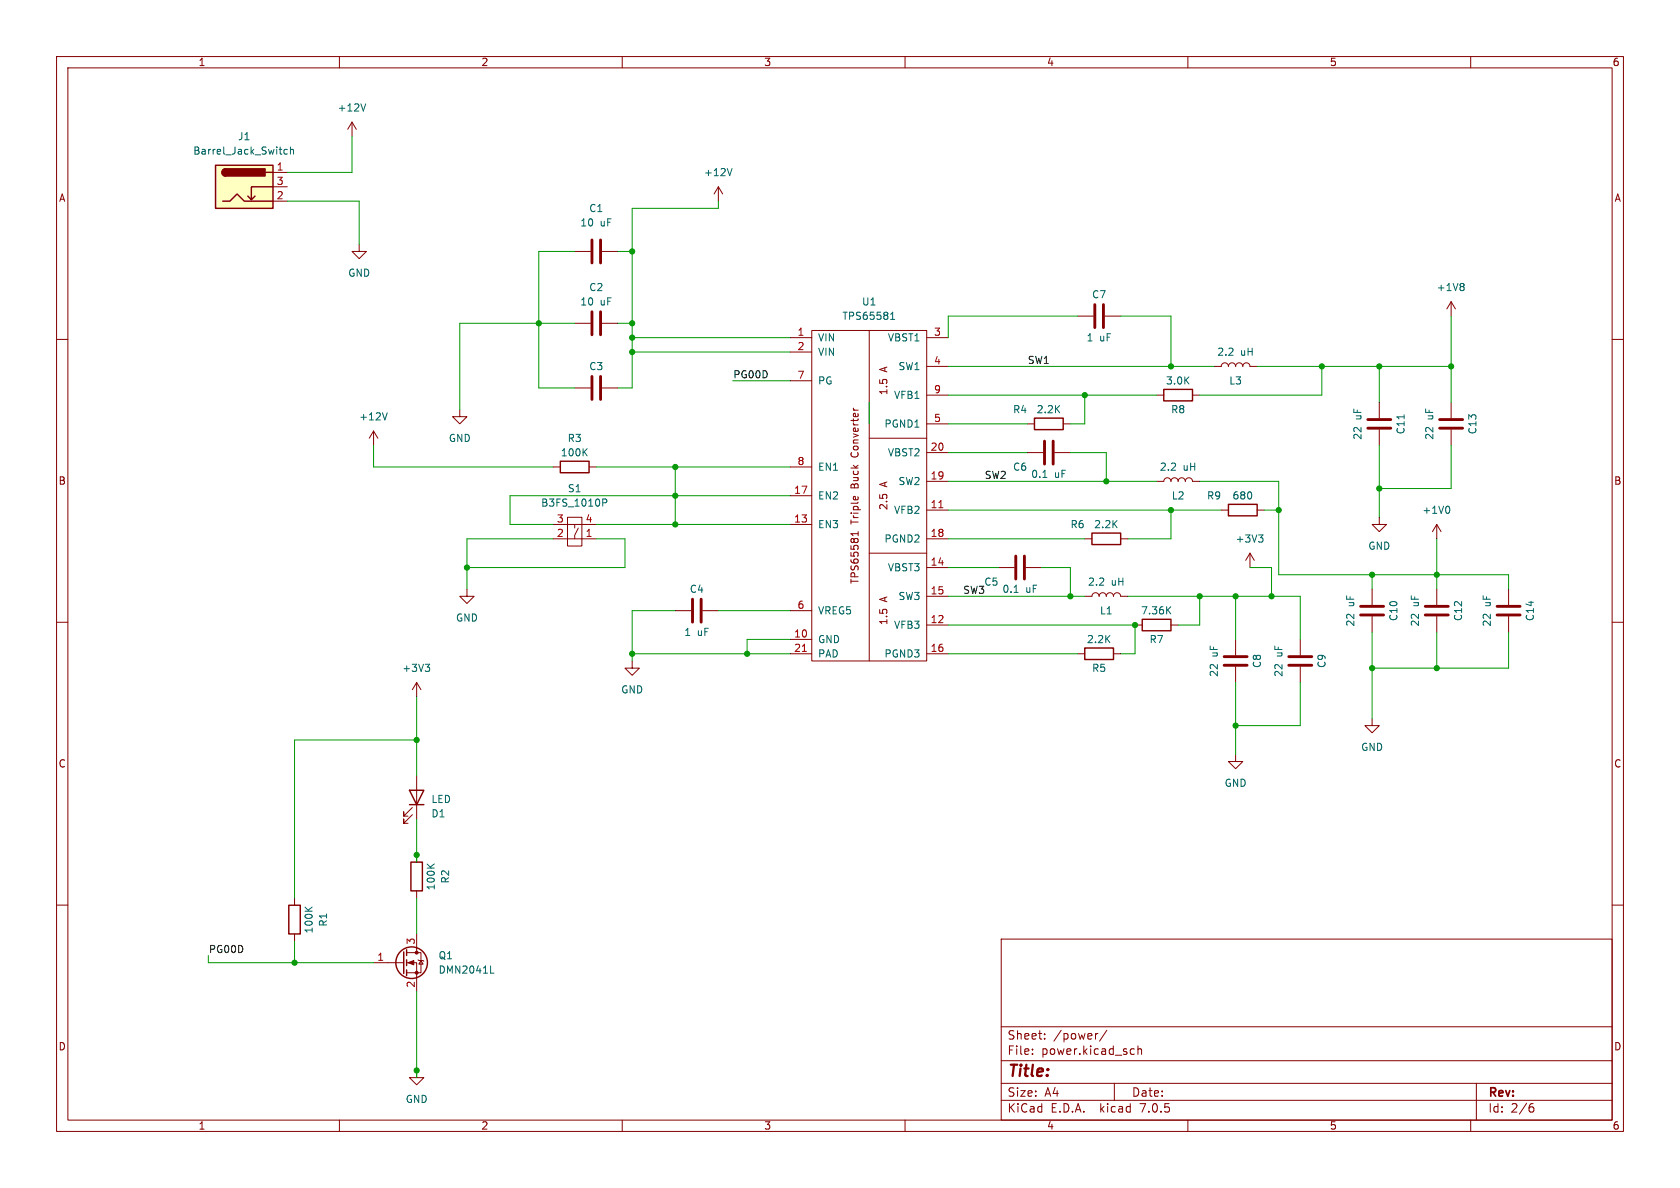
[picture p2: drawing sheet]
<svg xmlns="http://www.w3.org/2000/svg" width="297mm" height="210mm" viewBox="0 0 297 210" stroke-linecap="round" stroke-linejoin="round" font-family="sans-serif">
<g fill="none" stroke="#840000" stroke-width=".18">
<path d="M10 10h277v190h-277zM12 12h273v186h-273zM60 10v2M110 10v2M160 10v2M210 10v2M260 10v2M48.3 30.5h2.5M48.3 35.6h2.5M48.3 33h2.5M62.2 21.6l-.7 1.3M62.2 21.6v2.5"/>
<path d="M62.2 21.6l.8 1.3M127 33l-.8 1.3M127 33v2.6M127 33l.8 1.3M10 60h2M63.5 43.2v1.3h1.3l-1.3 1.2-1.3-1.2h1.3M101.6 44.5h2.8M101.6 57.2h2.8M106.4 44.5h2.8M106.4 57.2h2.8M139.7 59.7h3.8M143.5 58.4h20.3v58.4h-20.3z"/>
<path d="M153.7 58.4v58.4M163.8 59.7h3.8M190.5 55.9h2.8M195.3 55.9h2.8M256.5 53.3l-.7 1.3M256.5 53.3v2.6M256.5 53.3l.8 1.3M285 60h2M66 76.2l-.7 1.3M66 76.2v2.5M66 76.2l.8 1.3M81.3 72.4v1.3h1.2l-1.2 1.2-1.3-1.2h1.3"/>
<path d="M101.6 68.6h2.8M106.4 68.6h2.8M139.7 62.2h3.8M139.7 67.3h3.8M150.9 72.1v.3M153.7 77.5h10.1M163.8 64.8h3.8M163.8 74.9h3.8M163.8 69.9h3.8M181.6 74.9h1.3M188 74.9h1.2M204.5 69.9h1.2"/>
<path d="M210.8 69.9h1.3M214.6 64.8h1.3a.64 .64 0 0 1 .6-.7 .64 .64 0 0 1 .7 .7 .64 .64 0 0 1 .6-.7 .64 .64 0 0 1 .6 .7 .64 .64 0 0 1 .7-.7 .64 .64 0 0 1 .6 .7 .64 .64 0 0 1 .6-.7 .64 .64 0 0 1 .7 .7h1.2M243.8 71.1v2.8M243.8 75.9v2.8M256.5 71.1v2.8M256.5 75.9v2.8M97.8 95.3h7.6M97.8 92.7h7.6M97.8 82.6h1.3M100.3 91.4h2.6v5.1h-2.6zM101.6 92.7v.6M102.2 93.3l-.6 1.3v.7"/>
<path d="M104.1 82.6h1.3M139.7 92.7h3.8M139.7 82.6h3.8M139.7 87.6h3.8M151.7 94v.7M151.7 94.3h-1.3l.4 .4M153.7 97.8h10.1M163.8 85.1h3.8M163.8 80h3.8M163.8 95.3h3.8M163.8 90.2h3.8M181.6 80h2.8"/>
<path d="M186.4 80h2.8M191.8 95.3h1.2M198.1 95.3h1.3M204.5 85.1h1.2a.64 .64 0 0 1 .7-.6 .64 .64 0 0 1 .6 .6 .64 .64 0 0 1 .6-.6 .64 .64 0 0 1 .7 .6 .64 .64 0 0 1 .6-.6 .64 .64 0 0 1 .6 .6 .64 .64 0 0 1 .7-.6 .64 .64 0 0 1 .6 .6h1.3M215.9 90.2h1.3M221 97.8l-.8 1.3M221 97.8v2.5M221 97.8l.7 1.3M222.2 90.2h1.3M243.8 91.4v1.3h1.3l-1.3 1.3-1.2-1.3h1.2M254 92.7l-.8 1.3M254 92.7v2.6"/>
<path d="M254 92.7l.8 1.3M10 110h2M82.5 104.1v1.3h1.3l-1.3 1.3-1.2-1.3h1.2M111.8 116.8v1.3h1.2l-1.2 1.3-1.3-1.3h1.3M119.4 108h2.8M124.2 108h2.8M139.7 113h3.8M139.7 115.6h3.8M139.7 108h3.8M163.8 110.5h3.8M163.8 100.3h3.8M163.8 105.4h3.8"/>
<path d="M163.8 115.6h3.8M176.5 100.3h2.8M181.4 100.3h2.7M190.5 115.6h1.3M191.8 105.4h1.2a.64 .64 0 0 1 .7-.6 .64 .64 0 0 1 .6 .6 .64 .64 0 0 1 .6-.6 .64 .64 0 0 1 .7 .6 .64 .64 0 0 1 .6-.6 .64 .64 0 0 1 .6 .6 .64 .64 0 0 1 .7-.6 .64 .64 0 0 1 .6 .6h1.3M196.8 115.6h1.3M200.7 110.5h1.2M207 110.5h1.3M218.4 113v2.8M218.4 117.9v2.8M229.9 113v2.8M229.9 117.9v2.8"/>
<path d="M242.6 104.1v2.8M242.6 109v2.8M254 104.1v2.8M254 109v2.8M266.7 104.1v2.8M266.7 109v2.8M285 110h2M73.7 120.7v2.5M73.7 137.2v7.6M73.7 120.7l-.8 1.2M73.7 120.7l.7 1.2M218.4 133.4v1.2h1.3l-1.3 1.3-1.2-1.3h1.2"/>
<path d="M242.6 127v1.3h1.2l-1.2 1.2-1.3-1.2h1.3M10 160h2M52.1 158.8v1.2M72.9 144l-1.5 1.5v-.7v.7h.7M72.9 142.7l-1.5 1.6v-.8v.8h.7M73.7 151.1v1.3M73.7 157.5v1.3M285 160h2M52.1 165.1v1.3M66 170.2h5.4M71.9 170.2h1.8v5.1M71.9 168.4h2.5v3.6h-2.5"/>
<path d="M73.7 165.1v3.3M73.9 169.7l.1 .1h.8l.1 .1M74.4 169.8l.4 .6h-.8zM177 166h108v32h-108zM60 198v2M73.7 189.2v1.3h1.2l-1.2 1.3-1.3-1.3h1.3M110 198v2M160 198v2M177 194.5h108M177 191.5h108M177 187.5h108M177 181.5h108"/>
<path d="M182.5 186.3v.1M182.5 185.5v.1M184.7 183.6v.1M184.7 182.8v.1M194.1 182.7l-.4 .1M195.7 182.1l-1.3 2M197 191.5v3M200.1 185.4l.4 .1M200.5 186.3l-.4 .1M201.2 185.5l.2-.1 .3 .1 .1 .9M201.2 184.9v1.5M210 198v2"/>
<path d="M260 198v2M261 191.5v6.5M270.5 195.7h.4l.3 .3-.2 .5h-.5M271 195.1l-.5 .1"/>
</g>
<g fill="none" stroke="#840000" stroke-width=".51">
<path d="M104.6 42.4v4.1M104.6 55.1v4.1M106.2 42.4v4.1M106.2 55.1v4.1M193.5 53.8v4.1M195.1 53.8v4.1M104.6 66.5v4.1M106.2 66.5v4.1M184.7 78v4M186.2 78v4M241.8 74.2h4.1M241.8 75.7h4.1"/>
<path d="M254.5 74.2h4.1M254.5 75.7h4.1M179.6 98.3v4.1M181.1 98.3v4.1M122.4 105.9v4.1M124 105.9v4.1M216.4 116.1h4.1M216.4 117.6h4.1M227.8 116.1h4.1M227.8 117.6h4.1M240.5 107.2h4.1M240.5 108.7h4.1"/>
<path d="M252 107.2h4M252 108.7h4M264.7 107.2h4M264.7 108.7h4"/>
</g>
<path d="M38.1 29.2h10.2v7.6h-10.2z" fill="#ffffc2" stroke="#ffffc2" stroke-width=".18"/>
<g fill="none" stroke="#840000" stroke-width=".25">
<path d="M38.1 29.2h10.2v7.6h-10.2zM39.4 35.6h1.2l1.3-1.3 1.3 1.3h5.1M39.9 29.8a.64 .64 0 0 0-.7 .7 .64 .64 0 0 0 .7 .6M45.1 34.7l-.7 .6M47 30.5h1.3M48.3 33h-3.9v2.3l-.6-.6M182.9 73.9h5.1v2h-5.1zM205.7 68.8h5.1v2.1h-5.1zM99.1 81.5h5v2.1h-5zM193 94.2h5.1v2.1h-5.1zM217.2 89.2h5v2h-5zM191.8 114.6h5v2h-5z"/>
<path d="M201.9 109.5h5.1v2h-5.1zM72.4 139.7h2.5l-1.2 2.5zM72.4 142.2h2.5M72.6 152.4h2.1v5.1h-2.1zM51.1 160h2v5.1h-2zM71.4 168.3v3.8M71.9 167.9v1M71.9 169.7v1M71.9 171.5v1"/>
<circle cx="72.8" cy="170.2" r="2.79"/>
</g>
<g fill="#840000" stroke="#840000" stroke-width=".25">
<path d="M39.4 30l.5-.2v1.3a.64 .64 0 0 1-.6-.4 .64 .64 0 0 1 .1-.7z"/>
<path d="M39.9 29.8h7v1.3h-7z"/>
</g>
<g fill="none" stroke="#006464" stroke-width=".18">
<path d="M64.6 18.4l-.4 1.2M50.8 26.5l-.4-.1-.2 .2 .1 .6h.5M51.3 26.5l.2-.1 .3 .1 .1 .7M51.3 26v1.2M129.4 29.8l-.4 1.3M157.4 56.5h.8M157.4 55.6l.4-.4v1.3M258.6 50.1l.2 .3-.2 .3 .2 .2v.2l-.2 .3M68.5 73l-.5 1.2M106.6 88.2h.4l.3 .3-.1 .3-.6 .1M184.4 84.4h.7M222.5 94.6h.8l-.4 .4"/>
<path d="M223 95l.3 .3v.3l-.3 .2M256.1 89.5l.2 .5-.2 .7M75.2 117.4h.8l-.5 .5M75.7 117.9l.3 .2v.3l-.3 .3M179.3 104.7h.7M206.4 107.8l.6 .7M207 107.3l-.7 .7M86.7 172h.6"/>
</g>
<g fill="#840000" stroke="#840000" stroke-width=".18">
<path d="M72.1 170.2l1.1-.4v.8z"/>
<circle cx="73.7" cy="172" r=".25"/>
<circle cx="73.7" cy="168.4" r=".25"/>
</g>
<path d="M166 89.8h.7M141.8 115.2h.8" fill="none" stroke="#a90000" stroke-width=".18"/>
<g fill="none" stroke="#009600" stroke-width=".18">
<path d="M50.8 35.6h12.7v7.6M62.2 24.1v6.4h-11.4M127 35.6v1.2h-15.2v31.8h-2.6M101.6 57.2h-20.3v15.2M101.6 44.5h-6.4v24.1h6.4M109.2 57.2h2.6M109.2 44.5h2.6M111.8 59.7h27.9M190.5 55.9h-22.9v3.8M198.1 55.9h8.9v8.9M256.5 55.9v15.2M66 78.7v3.9h31.8"/>
<path d="M111.8 62.2h27.9M129.5 67.3h10.2M153.7 71.1v3.8M167.6 64.8h47M167.6 74.9h14M167.6 69.9h36.9M191.8 69.9v5h-2.6M222.2 64.8h34.3M233.7 64.8v5.1h-21.6M243.8 64.8v6.3M243.8 78.7v12.7M256.5 78.7v7.7h-12.7"/>
<path d="M97.8 95.3h-15.3v8.8M105.4 82.6h34.3M105.4 95.3h5.1v5h-28M105.4 92.7h34.3M119.4 82.6v10.1M139.7 87.6h-49.5v5.1h7.6M167.6 80h14M167.6 90.2h48.3M167.6 85.1h36.9M167.6 95.3h24.2M189.2 80h6.4v5.1M207 90.2v5.1h-7.6"/>
<path d="M212.1 85.1h14v16.5h40.6v2.5M223.5 90.2h2.6M254 95.3v8.8M111.8 115.6h27.9M119.4 108h-7.6v8.8M127 108h12.7M139.7 113h-7.6v2.6M167.6 105.4h24.2M167.6 100.3h8.9M167.6 115.6h22.9M167.6 110.5h33.1v5.1h-2.6M184.1 100.3h5.1v5.1"/>
<path d="M199.4 105.4h30.5v7.6M212.1 105.4v5.1h-3.8M218.4 105.4v7.6M221 100.3h3.8v5.1M242.6 101.6v2.5M242.6 111.8v15.2M254 111.8v6.3M266.7 111.8v6.3h-24.1M73.7 123.2v14M73.7 130.8h-21.6v28M218.4 120.7v12.7M229.9 120.7v7.6h-11.5"/>
<path d="M73.7 144.8v7.6M73.7 158.8v6.3M36.8 168.9v1.3h29.2M52.1 166.4v3.8M73.7 175.3v15.2"/>
</g>
<g fill="#009600" stroke="#009600" stroke-width=".18">
<circle cx="111.8" cy="57.2" r=".46"/>
<circle cx="95.2" cy="57.2" r=".46"/>
<circle cx="111.8" cy="59.7" r=".46"/>
<circle cx="111.8" cy="62.2" r=".46"/>
<circle cx="111.8" cy="44.5" r=".46"/>
<circle cx="226.1" cy="90.2" r=".46"/>
<circle cx="224.8" cy="105.4" r=".46"/>
<circle cx="254" cy="101.6" r=".46"/>
<circle cx="242.6" cy="101.6" r=".46"/>
<circle cx="254" cy="118.1" r=".46"/>
<circle cx="242.6" cy="118.1" r=".46"/>
<circle cx="218.4" cy="128.3" r=".46"/>
<circle cx="207" cy="64.8" r=".46"/>
<circle cx="195.6" cy="85.1" r=".46"/>
<circle cx="191.8" cy="69.9" r=".46"/>
<circle cx="256.5" cy="64.8" r=".46"/>
<circle cx="243.8" cy="64.8" r=".46"/>
<circle cx="233.7" cy="64.8" r=".46"/>
<circle cx="243.8" cy="86.4" r=".46"/>
<circle cx="52.1" cy="170.2" r=".46"/>
<circle cx="82.5" cy="100.3" r=".46"/>
<circle cx="73.7" cy="130.8" r=".46"/>
<circle cx="73.7" cy="189.2" r=".46"/>
<circle cx="111.8" cy="115.6" r=".46"/>
<circle cx="73.7" cy="151.1" r=".46"/>
<circle cx="132.1" cy="115.6" r=".46"/>
<circle cx="119.4" cy="92.7" r=".46"/>
<circle cx="119.4" cy="87.6" r=".46"/>
<circle cx="119.4" cy="82.6" r=".46"/>
<circle cx="189.2" cy="105.4" r=".46"/>
<circle cx="218.4" cy="105.4" r=".46"/>
<circle cx="200.7" cy="110.5" r=".46"/>
<circle cx="207" cy="90.2" r=".46"/>
<circle cx="212.1" cy="105.4" r=".46"/>
</g>
<text font-size="2.8" fill="#840000" x="178" y="190.8">Title:</text>
<g font-size="2.1" fill="#840000">
<text x="178" y="183.9">Sheet:</text>
<text x="186.2" y="183.9">/power/</text>
<text x="178" y="186.6">File:</text>
<text x="184" y="186.6">power.kicad_sch</text>
<text x="178" y="196.8">KiCad</text>
<text x="178" y="194">Size:</text>
<text x="184.6" y="194">A4</text>
<text x="185.7" y="196.8">E.D.A.</text>
<text x="194.4" y="196.8">kicad</text>
<text x="200" y="194">Date:</text>
<text x="201.5" y="196.8">7.0.5</text>
<text x="263" y="194.2">Rev:</text>
<text x="263" y="196.8">Id:</text>
<text x="267" y="196.8">2/6</text>
</g>
<g font-size="1.8" fill="#840000">
<text x="35" y="11.8">1</text>
<text x="85" y="11.8">2</text>
<text x="135" y="11.8">3</text>
<text x="185" y="11.8">4</text>
<text x="235" y="11.8">5</text>
<text x="285" y="11.8">6</text>
<text x="10.4" y="35.8">A</text>
<text x="285.4" y="35.8">A</text>
<text x="157" y="65.8" transform="rotate(-90 157 65.8)">A</text>
<text x="157" y="69.9" transform="rotate(-90 157 69.9)">1.5</text>
<text x="152" y="80.7" transform="rotate(-90 152 80.7)">Converter</text>
<text x="10.3" y="85.8">B</text>
<text x="152" y="86.3" transform="rotate(-90 152 86.3)">Buck</text>
<text x="157" y="86.1" transform="rotate(-90 157 86.1)">A</text>
<text x="285.3" y="85.8">B</text>
<text x="152" y="92.7" transform="rotate(-90 152 92.7)">Triple</text>
<text x="157" y="90.2" transform="rotate(-90 157 90.2)">2.5</text>
<text x="152" y="103.3" transform="rotate(-90 152 103.3)">TPS65581</text>
<text x="157" y="106.4" transform="rotate(-90 157 106.4)">A</text>
<text x="157" y="110.6" transform="rotate(-90 157 110.6)">1.5</text>
<text x="10.3" y="135.8">C</text>
<text x="285.3" y="135.8">C</text>
<text x="10.3" y="185.8">D</text>
<text x="285.3" y="185.8">D</text>
<text x="35" y="199.8">1</text>
<text x="85" y="199.8">2</text>
<text x="135" y="199.8">3</text>
<text x="185" y="199.8">4</text>
<text x="235" y="199.8">5</text>
<text x="285" y="199.8">6</text>
</g>
<g font-size="1.8" fill="#006464">
<text x="59.6" y="19.9">+12V</text>
<text x="34.1" y="27.5">Barrel_Jack_Switch</text>
<text x="42" y="25">J1</text>
<text x="124.4" y="31.3">+12V</text>
<text x="102.5" y="40.2">10</text>
<text x="104.1" y="37.7">C1</text>
<text x="106" y="40.2">uF</text>
<text x="61.5" y="49.1">GND</text>
<text x="104.1" y="51.6">C2</text>
<text x="193" y="52.9">C7</text>
<text x="253.9" y="51.6">+1V8</text>
<text x="102.5" y="54.2">10</text>
<text x="106" y="54.2">uF</text>
<text x="148.9" y="56.7">TPS65581</text>
<text x="152.3" y="54.2">U1</text>
<text x="104.1" y="65.6">C3</text>
<text x="144.5" y="60.5">VIN</text>
<text x="144.5" y="63.1">VIN</text>
<text x="156.9" y="60.5">VBST1</text>
<text x="158.8" y="65.6">SW1</text>
<text x="192" y="60.5">1</text>
<text x="194.3" y="60.5">uF</text>
<text x="215.1" y="63.1">2.2</text>
<text x="219.3" y="63.1">uH</text>
<text x="144.5" y="68.1">PG</text>
<text x="158" y="70.7">VFB1</text>
<text x="206.1" y="68.1">3.0K</text>
<text x="217.3" y="68.1">L3</text>
<text x="63.4" y="74.5">+12V</text>
<text x="156.3" y="75.8">PGND1</text>
<text x="179" y="73.2">R4</text>
<text x="183.2" y="73.2">2.2K</text>
<text x="207" y="73.2">R8</text>
<text x="240.9" y="77.8" transform="rotate(-90 240.9 77.8)">22</text>
<text x="240.9" y="74.3" transform="rotate(-90 240.9 74.3)">uF</text>
<text x="248.5" y="76.8" transform="rotate(-90 248.5 76.8)">C11</text>
<text x="253.6" y="77.8" transform="rotate(-90 253.6 77.8)">22</text>
<text x="253.6" y="74.3" transform="rotate(-90 253.6 74.3)">uF</text>
<text x="261.2" y="76.8" transform="rotate(-90 261.2 76.8)">C13</text>
<text x="79.3" y="78.3">GND</text>
<text x="99.1" y="80.8">100K</text>
<text x="100.3" y="78.3">R3</text>
<text x="144.5" y="83.4">EN1</text>
<text x="156.9" y="80.8">VBST2</text>
<text x="179" y="83.4">C6</text>
<text x="205" y="83.4">2.2</text>
<text x="209.1" y="83.4">uH</text>
<text x="95.6" y="89.7">B3FS_1010P</text>
<text x="100.3" y="87.2">S1</text>
<text x="144.5" y="88.5">EN2</text>
<text x="158.8" y="85.9">SW2</text>
<text x="182.2" y="84.6">0.1</text>
<text x="186.4" y="84.6">uF</text>
<text x="207.1" y="88.5">L2</text>
<text x="213.3" y="88.5">R9</text>
<text x="217.8" y="88.5">680</text>
<text x="144.5" y="93.5">EN3</text>
<text x="158" y="91">VFB2</text>
<text x="189.2" y="93.5">R6</text>
<text x="193.4" y="93.5">2.2K</text>
<text x="251.4" y="91">+1V0</text>
<text x="156.3" y="96.1">PGND2</text>
<text x="156.9" y="101.2">VBST3</text>
<text x="218.4" y="96.1">+3V3</text>
<text x="241.8" y="97.3">GND</text>
<text x="121.9" y="105">C4</text>
<text x="158.8" y="106.2">SW3</text>
<text x="177.2" y="105">0.1</text>
<text x="181.3" y="105">uF</text>
<text x="192.3" y="103.7">2.2</text>
<text x="196.4" y="103.7">uH</text>
<text x="239.6" y="107.3" transform="rotate(-90 239.6 107.3)">uF</text>
<text x="251" y="107.3" transform="rotate(-90 251 107.3)">uF</text>
<text x="263.7" y="107.3" transform="rotate(-90 263.7 107.3)">uF</text>
<text x="80.6" y="110">GND</text>
<text x="120.9" y="112.6">1</text>
<text x="123.2" y="112.6">uF</text>
<text x="144.5" y="113.9">GND</text>
<text x="144.5" y="108.8">VREG5</text>
<text x="158" y="111.3">VFB3</text>
<text x="192.1" y="113.9">2.2K</text>
<text x="194.4" y="108.8">L1</text>
<text x="201.7" y="108.8">7.36K</text>
<text x="203.2" y="113.9">R7</text>
<text x="239.6" y="110.8" transform="rotate(-90 239.6 110.8)">22</text>
<text x="247.2" y="109.9" transform="rotate(-90 247.2 109.9)">C10</text>
<text x="251" y="110.8" transform="rotate(-90 251 110.8)">22</text>
<text x="258.6" y="109.9" transform="rotate(-90 258.6 109.9)">C12</text>
<text x="263.7" y="110.8" transform="rotate(-90 263.7 110.8)">22</text>
<text x="271.3" y="109.9" transform="rotate(-90 271.3 109.9)">C14</text>
<text x="71.1" y="118.9">+3V3</text>
<text x="144.5" y="116.4">PAD</text>
<text x="156.3" y="116.4">PGND3</text>
<text x="193" y="118.9">R5</text>
<text x="215.5" y="119.7" transform="rotate(-90 215.5 119.7)">22</text>
<text x="215.5" y="116.2" transform="rotate(-90 215.5 116.2)">uF</text>
<text x="223.1" y="118.1" transform="rotate(-90 223.1 118.1)">C8</text>
<text x="226.9" y="119.7" transform="rotate(-90 226.9 119.7)">22</text>
<text x="226.9" y="116.2" transform="rotate(-90 226.9 116.2)">uF</text>
<text x="234.5" y="118.1" transform="rotate(-90 234.5 118.1)">C9</text>
<text x="109.8" y="122.7">GND</text>
<text x="240.6" y="132.9">GND</text>
<text x="76.2" y="142.1">LED</text>
<text x="216.4" y="139.3">GND</text>
<text x="76.2" y="144.7">D1</text>
<text x="77" y="157.5" transform="rotate(-90 77 157.5)">100K</text>
<text x="79.6" y="156.2" transform="rotate(-90 79.6 156.2)">R2</text>
<text x="55.4" y="165.1" transform="rotate(-90 55.4 165.1)">100K</text>
<text x="58" y="163.9" transform="rotate(-90 58 163.9)">R1</text>
<text x="77.5" y="169.7">Q1</text>
<text x="77.5" y="172.3">DMN2041L</text>
<text x="71.7" y="195.1">GND</text>
</g>
<g font-size="1.8" fill="#a90000">
<text x="48.9" y="30.2">1</text>
<text x="48.9" y="35.3">2</text>
<text x="48.9" y="32.8">3</text>
<text x="140.9" y="59.4">1</text>
<text x="165.1" y="59.4">3</text>
<text x="140.9" y="62">2</text>
<text x="165.1" y="64.5">4</text>
<text x="140.9" y="67.1">7</text>
<text x="165.1" y="69.6">9</text>
<text x="165.1" y="74.7">5</text>
<text x="140.9" y="82.3">8</text>
<text x="164.5" y="79.8">20</text>
<text x="140.3" y="87.4">17</text>
<text x="164.5" y="89.9">11</text>
<text x="164.5" y="84.8">19</text>
<text x="98.4" y="95">2</text>
<text x="98.4" y="92.5">3</text>
<text x="103.5" y="95">1</text>
<text x="103.5" y="92.5">4</text>
<text x="140.3" y="92.5">13</text>
<text x="164.5" y="95">18</text>
<text x="164.5" y="100.1">14</text>
<text x="140.9" y="107.7">6</text>
<text x="164.5" y="105.2">15</text>
<text x="140.3" y="112.8">10</text>
<text x="164.5" y="110.2">12</text>
<text x="140.3" y="115.3">21</text>
<text x="164.5" y="115.3">16</text>
<text x="73.4" y="167" transform="rotate(-90 73.4 167)">3</text>
<text x="66.6" y="169.9">1</text>
<text x="73.4" y="174.7" transform="rotate(-90 73.4 174.7)">2</text>
</g>
<g font-size="1.8" fill="#0f0f0f">
<text x="181.6" y="64.4">SW1</text>
<text x="129.5" y="67">PG00D</text>
<text x="174" y="84.7">SW2</text>
<text x="170.2" y="105.1">SW3</text>
<text x="174" y="103.7">C5</text>
<text x="36.8" y="168.6">PG00D</text>
</g>
</svg>
